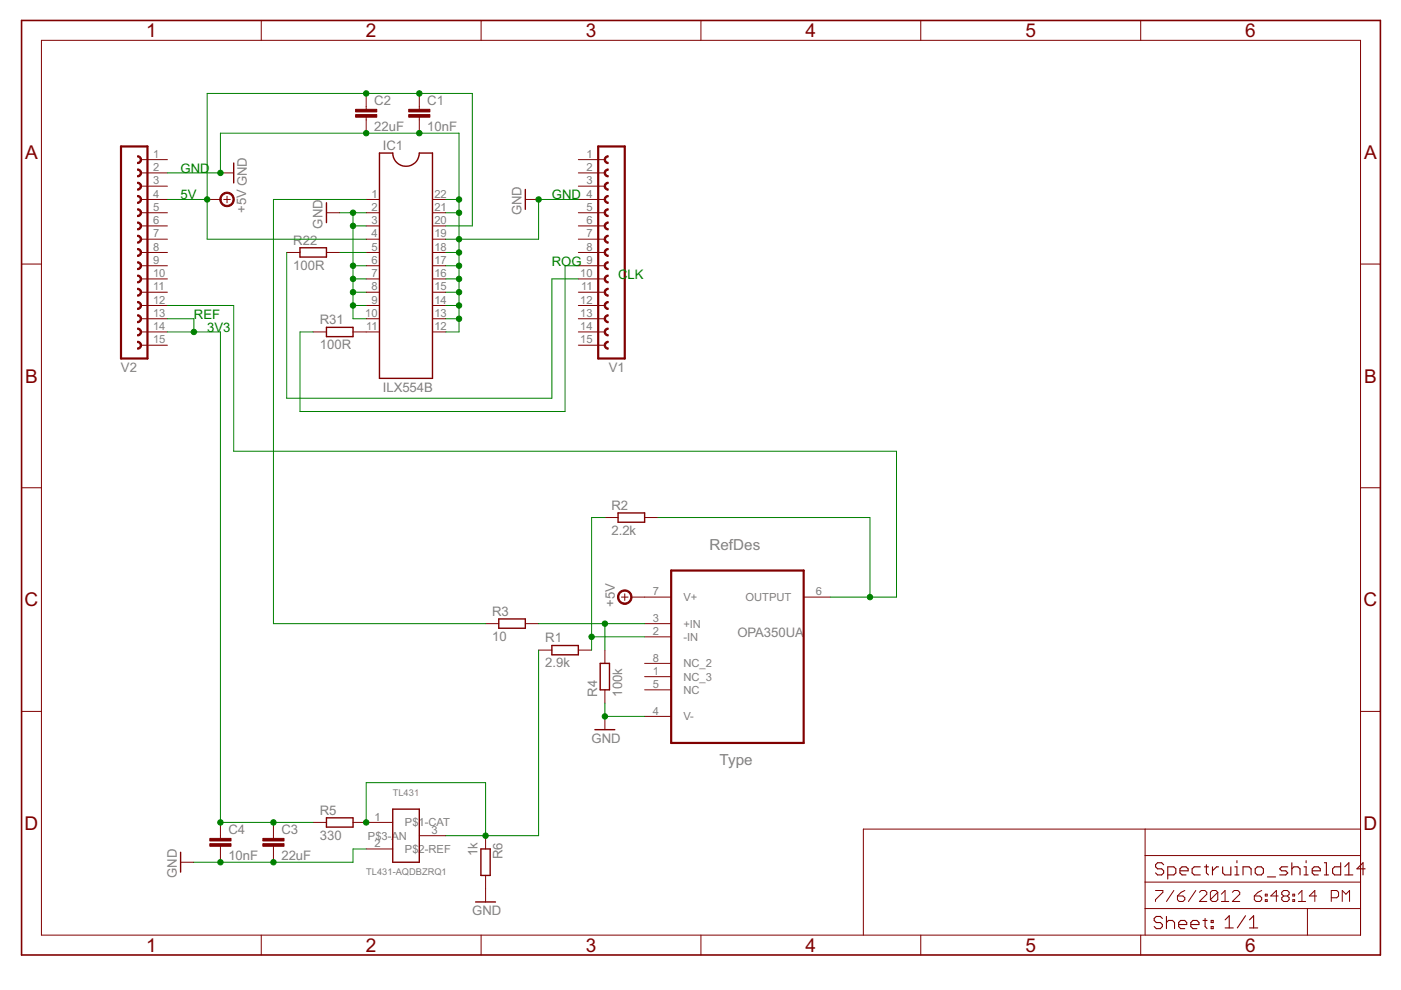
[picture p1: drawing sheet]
<svg xmlns="http://www.w3.org/2000/svg" width="297mm" height="210mm" viewBox="0 0 297 210" stroke-linecap="round" stroke-linejoin="round" font-family="sans-serif">
<path d="M25.7 31.1h5.6v44.9h-5.6zM126.8 31.1h5.7v44.9h-5.7zM142.3 121h28.1v36.5h-28.1z" fill="none" stroke="#800000" stroke-width=".47"/>
<g fill="#800000" stroke="#800000" stroke-width=".21">
<path d="M29.2 38.6a.85 .85 0 0 1 .8 .9 .85 .85 0 0 1-.8 .8v-.3a.57 .57 0 0 0 .5-.5 .57 .57 0 0 0-.5-.6z" fill-rule="evenodd"/>
<path d="M29.2 35.8a.85 .85 0 0 1 .8 .9 .85 .85 0 0 1-.8 .8v-.3a.56 .56 0 0 0 .5-.5 .56 .56 0 0 0-.5-.6z" fill-rule="evenodd"/>
<path d="M29.2 33a.84 .84 0 0 1 .8 .9 .84 .84 0 0 1-.8 .8v-.3a.56 .56 0 0 0 .5-.5 .56 .56 0 0 0-.5-.6z" fill-rule="evenodd"/>
<path d="M29.2 44.3a.84 .84 0 0 1 .8 .8 .84 .84 0 0 1-.8 .8v-.2a.56 .56 0 0 0 .5-.6 .56 .56 0 0 0-.5-.6z" fill-rule="evenodd"/>
<path d="M29.2 41.4a.85 .85 0 0 1 .8 .9 .85 .85 0 0 1-.8 .8v-.3a.56 .56 0 0 0 .5-.5 .56 .56 0 0 0-.5-.6z" fill-rule="evenodd"/>
<path d="M29.2 52.7a.85 .85 0 0 1 .8 .8 .85 .85 0 0 1-.8 .9v-.3a.56 .56 0 0 0 .5-.6 .56 .56 0 0 0-.5-.5z" fill-rule="evenodd"/>
<path d="M29.2 49.9a.85 .85 0 0 1 .8 .8 .85 .85 0 0 1-.8 .9v-.3a.57 .57 0 0 0 .5-.6 .57 .57 0 0 0-.5-.6z" fill-rule="evenodd"/>
<path d="M29.2 47.1a.85 .85 0 0 1 .8 .8 .85 .85 0 0 1-.8 .8v-.2a.56 .56 0 0 0 .5-.6 .56 .56 0 0 0-.5-.6z" fill-rule="evenodd"/>
<path d="M29.2 58.3a.84 .84 0 0 1 .8 .9 .84 .84 0 0 1-.8 .8v-.3a.56 .56 0 0 0 .5-.5 .56 .56 0 0 0-.5-.6z" fill-rule="evenodd"/>
<path d="M29.2 55.5a.84 .84 0 0 1 .8 .8 .84 .84 0 0 1-.8 .9v-.3a.56 .56 0 0 0 .5-.6 .56 .56 0 0 0-.5-.5z" fill-rule="evenodd"/>
<path d="M29.2 66.7a.85 .85 0 0 1 .8 .9 .85 .85 0 0 1-.8 .8v-.3a.56 .56 0 0 0 .5-.5 .56 .56 0 0 0-.5-.6z" fill-rule="evenodd"/>
<path d="M29.2 63.9a.85 .85 0 0 1 .8 .9 .85 .85 0 0 1-.8 .8v-.3a.56 .56 0 0 0 .5-.5 .56 .56 0 0 0-.5-.6z" fill-rule="evenodd"/>
<path d="M29.2 61.1a.85 .85 0 0 1 .8 .9 .85 .85 0 0 1-.8 .8v-.3a.56 .56 0 0 0 .5-.5 .56 .56 0 0 0-.5-.6z" fill-rule="evenodd"/>
<path d="M29.2 72.3a.85 .85 0 0 1 .8 .9 .85 .85 0 0 1-.8 .8v-.2a.56 .56 0 0 0 .5-.6 .56 .56 0 0 0-.5-.6z" fill-rule="evenodd"/>
<path d="M29.2 69.6a.84 .84 0 0 1 .8 .8 .84 .84 0 0 1-.8 .8v-.2a.56 .56 0 0 0 .5-.6 .56 .56 0 0 0-.5-.6z" fill-rule="evenodd"/>
<path d="M128.2 39l.6-.4h.1v.3a.57 .57 0 0 0-.5 .6 .57 .57 0 0 0 .5 .5v.3a.85 .85 0 0 1-.7-1.3z" fill-rule="evenodd"/>
<path d="M128.2 36.2l.6-.4h.1v.3a.56 .56 0 0 0-.5 .6 .56 .56 0 0 0 .5 .5v.3a.85 .85 0 0 1-.7-1.3z" fill-rule="evenodd"/>
<path d="M128.4 33.2l.5-.2v.3a.56 .56 0 0 0-.5 .6 .56 .56 0 0 0 .5 .5v.3a.84 .84 0 0 1-.8-.6 .84 .84 0 0 1 .3-.9z" fill-rule="evenodd"/>
<path d="M128.4 44.4l.5-.1v.2a.56 .56 0 0 0-.5 .6 .56 .56 0 0 0 .5 .6v.2a.84 .84 0 0 1-.8-.5 .84 .84 0 0 1 .3-1z" fill-rule="evenodd"/>
<path d="M128.4 41.6l.5-.2v.3a.56 .56 0 0 0-.5 .6 .56 .56 0 0 0 .5 .5v.3a.85 .85 0 0 1-.7-.5 .85 .85 0 0 1 .2-1z" fill-rule="evenodd"/>
<path d="M128.4 52.9l.5-.2v.3a.56 .56 0 0 0-.5 .5 .56 .56 0 0 0 .5 .6v.3a.85 .85 0 0 1-.8-.6 .85 .85 0 0 1 .3-.9z" fill-rule="evenodd"/>
<path d="M128.2 50.2l.6-.3h.1v.2a.57 .57 0 0 0-.5 .6 .57 .57 0 0 0 .5 .6v.3a.85 .85 0 0 1-.7-1.4z" fill-rule="evenodd"/>
<path d="M128.4 47.3l.5-.2v.2a.56 .56 0 0 0-.5 .6 .56 .56 0 0 0 .5 .6v.2a.84 .84 0 0 1-.8-.5 .84 .84 0 0 1 .3-.9z" fill-rule="evenodd"/>
<path d="M128.4 58.5l.5-.2v.3a.56 .56 0 0 0-.5 .6 .56 .56 0 0 0 .5 .5v.3a.84 .84 0 0 1-.8-.6 .84 .84 0 0 1 .3-.9z" fill-rule="evenodd"/>
<path d="M128.4 55.7l.5-.2v.3a.56 .56 0 0 0-.5 .5 .56 .56 0 0 0 .5 .6v.3a.84 .84 0 0 1-.8-.6 .84 .84 0 0 1 .3-.9z" fill-rule="evenodd"/>
<path d="M128.4 66.9l.5-.2v.3a.56 .56 0 0 0-.5 .6 .56 .56 0 0 0 .5 .5v.3a.85 .85 0 0 1-.7-.5 .85 .85 0 0 1 .2-1z" fill-rule="evenodd"/>
<path d="M128.2 64.3l.6-.4h.1v.3a.56 .56 0 0 0-.5 .6 .56 .56 0 0 0 .5 .5v.3a.85 .85 0 0 1-.7-1.3z" fill-rule="evenodd"/>
<path d="M128.2 61.5l.6-.4h.1v.3a.56 .56 0 0 0-.5 .6 .56 .56 0 0 0 .5 .5v.3a.85 .85 0 0 1-.7-1.3z" fill-rule="evenodd"/>
<path d="M128.4 72.6l.5-.3v.3a.56 .56 0 0 0-.5 .6 .56 .56 0 0 0 .5 .6v.2a.84 .84 0 0 1-.8-.5 .84 .84 0 0 1 .3-.9z" fill-rule="evenodd"/>
<path d="M128.4 69.7l.5-.1v.2a.56 .56 0 0 0-.5 .6 .56 .56 0 0 0 .5 .6v.2a.84 .84 0 0 1-.8-.5 .84 .84 0 0 1 .3-1z" fill-rule="evenodd"/>
<path d="M131.3 125.6a1.55 1.55 0 0 1 2.5 .2 1.55 1.55 0 0 1-.9 2.3 1.55 1.55 0 0 1-2-1.5h.3a1.26 1.26 0 0 1 1.8-1.2 1.26 1.26 0 0 1 .3 2.1 1.26 1.26 0 0 1-2.1-.6v-.3h-.3z" fill-rule="evenodd"/>
<path d="M47 41.3a1.54 1.54 0 0 1 2.4 .2 1.54 1.54 0 0 1-.8 2.3 1.54 1.54 0 0 1-2-1.5h.3a1.27 1.27 0 0 1 1.7-1.2 1.27 1.27 0 0 1 .3 2.1 1.27 1.27 0 0 1-2-.6v-.3h-.3z" fill-rule="evenodd"/>
</g>
<g fill="none" stroke="#800000" stroke-width=".21">
<path d="M8.8 8.6h279.7v189.7h-279.7zM55.4 4.3v4.3M77.6 19.8v3.4M88.9 19.8v3.4M102 4.3v4.3M148.6 4.3v4.3M195.2 4.3v4.3M241.9 4.3v4.3M29.9 33.8h5.6M29.9 36.7h5.6M29.9 39.5h5.6M46.7 36.7h2.9"/>
<path d="M77.6 24.9v3.3M88.9 24.9v3.3M122.6 33.8h5.6M122.6 36.7h5.6M122.6 39.5h5.6M4.6 56h4.2M29.9 42.3h5.6M29.9 45.1h5.6M29.9 47.9h5.6M29.9 50.7h5.6M29.9 53.5h5.6M29.9 56.3h5.6"/>
<path d="M29.9 59.1h5.6M43.9 42.3h2.8M47.4 42.3h1.4M48.1 41.6v1.4M60.8 53.5h2.8M69.2 45.1h2.8M69.2 53.5h2.8M77.6 42.3h2.9M77.6 45.1h2.9M77.6 47.9h2.9M77.6 50.7h2.9M77.6 53.5h2.9"/>
<path d="M77.6 56.3h2.9M77.6 59.1h2.9M91.7 42.3h2.8M91.7 45.1h2.8M91.7 47.9h2.8M91.7 50.7h2.8M91.7 53.5h2.8M91.7 56.3h2.8M91.7 59.1h2.8M111.4 42.3h2.8M122.6 42.3h5.6M122.6 45.1h5.6"/>
<path d="M122.6 47.9h5.6M122.6 50.7h5.6M122.6 53.5h5.6M122.6 56.3h5.6M122.6 59.1h5.6M288.5 56h4.2M29.9 62h5.6M29.9 64.8h5.6M29.9 67.6h5.6M29.9 70.4h5.6M29.9 73.2h5.6M66.4 70.4h2.8"/>
<path d="M74.8 70.4h5.7M77.6 62h2.9M77.6 64.8h2.9M77.6 67.6h2.9M91.7 62h2.8M91.7 64.8h2.8M91.7 67.6h2.8M91.7 70.4h2.8M122.6 62h5.6M122.6 64.8h5.6M122.6 67.6h5.6M122.6 70.4h5.6"/>
<path d="M122.6 73.2h5.6M4.6 103.4h4.2M128.2 109.7h2.8M136.7 109.7h2.8M288.5 103.4h4.2M103 132.2h2.7M111.4 132.2h2.8M114.2 137.8h2.8M122.6 137.8h2.8M128.2 137.8v2.9M131.8 126.6h1.4M132.5 125.9v1.4"/>
<path d="M133.9 126.6h8.4M136.7 132.2h5.6M136.7 135h5.6M170.4 126.6h5.6M4.6 150.8h4.2M128.2 146.3v2.8M128.2 151.9v2.8M136.7 140.7h5.6M136.7 143.5h5.6M136.7 146.3h5.6M136.7 151.9h5.6M288.5 150.8h4.2"/>
<path d="M46.7 174.4v3.4M46.7 179.4v3.4M58 174.4v3.4M58 179.4v3.4M66.4 174.4h2.8M74.8 174.4h8.5M88.9 177.2h5.6M103 177.2v2.8M242.8 175.8v22.5M288.5 175.8h-105.5v22.5M38.3 182.8h2.8M55.4 198.3v4.2"/>
<path d="M77.6 180h5.7M102 198.3v4.2M103 185.6v5.6M148.6 198.3v4.2M195.2 198.3v4.2M241.9 198.3v4.2M242.8 192.6h45.7M242.8 187h45.7M242.8 181.4h45.7M245 188.8h1.5v.4l-1.5 1.6v.3M248.9 188.8l-1.6 2.3M249.6 190h1.2l.4 .4v.4l-.4 .3h-.8l-.4-.3z"/>
<path d="M251.2 188.8l-.8 .4-.8 .8M253.5 188.8l-1.5 2.3M254.3 189.2l.4-.4h.8l.4 .4v.4l-1.6 1.5h1.6M258.2 189.2l-.4-.4h-.8l-.4 .4v1.6M258.2 189.2v1.6l-.4 .3h-.8l-.4-.3M258.2 189.2l-1.6 1.6M259 191.1h1.5M259 189.6l.7-.8v2.3M261.3 189.2l.4-.4h.7l.4 .4v.4l-1.5 1.5h1.5M265.9 190h1.2l.4 .4v.4l-.4 .3h-.8l-.4-.3zM267.5 188.8l-.8 .4-.8 .8M268.3 190.8h.4v.3h-.4z"/>
<path d="M268.3 189.6h.4v.4h-.4zM271 190h-1.6l1.2-1.2v2.3M272.2 190l-.4-.4v-.4l.4-.4h.7l.4 .4v.4l-.4 .4M272.2 190l-.4 .4v.4l.4 .3h.7l.4-.3v-.4l-.4-.4M272.2 190h.7M274.1 190.8h.4v.3h-.4zM274.1 189.6h.4v.4h-.4zM275.3 191.1h1.5M275.3 189.6l.7-.8v2.3M277.2 192.6v5.7M279.1 190h-1.5l1.2-1.2v2.3M282.3 190.4h1.1l.4-.4v-.8l-.4-.4h-1.1v2.3"/>
<path d="M284.6 191.1v-2.3l.8 .8 .7-.8v2.3"/>
</g>
<g fill="#800000" stroke="#800000" stroke-width=".21">
<path d="M86.7 24.3h4.4v.5h-4.4z"/>
<path d="M86.7 23.2h4.4v.5h-4.4z"/>
<path d="M75.4 24.3h4.5v.5h-4.5z"/>
<path d="M75.4 23.2h4.5v.5h-4.5z"/>
<path d="M55.7 178.9h4.5v.5h-4.5z"/>
<path d="M55.7 177.8h4.5v.5h-4.5z"/>
<path d="M44.5 178.9h4.5v.5h-4.5z"/>
<path d="M44.5 177.8h4.5v.5h-4.5z"/>
</g>
<g fill="none" stroke="#800000" stroke-width=".3">
<path d="M49.6 34.6v4.2M80.5 32.4h2.8a2.82 2.82 0 0 0 2.8 2.9 2.82 2.82 0 0 0 2.8-2.9h2.8v47.8h-11.2zM63.6 52.5h5.6v2h-5.6zM69.2 43v4.2M111.4 40.2v4.2M69.2 69.4h5.6v2h-5.6zM131 108.8h5.7v1.9h-5.7zM105.7 131.2h5.7v2h-5.7zM117 136.9h5.6v1.9h-5.6zM126.1 154.7h4.2M127.3 140.7h1.9v5.6h-1.9zM69.2 173.4h5.6v2h-5.6z"/>
<path d="M83.3 171.6h5.6v11.2h-5.6zM38.3 180.7v4.2M100.8 191.2h4.3M102 180h1.9v5.6h-1.9z"/>
</g>
<g fill="none" stroke="#800000" stroke-width=".23">
<path d="M246.4 194.7l-.4-.4h-.8l-.5 .4v.5l.5 .4h.8l.4 .4v.4l-.4 .5h-.8l-.5-.5M246.7 183.3l-.4-.4h-.9l-.4 .4v.5l.4 .4h.9l.4 .4v.5l-.4 .4h-.9l-.4-.4M247.3 194.3v2.6M247.3 195.6l.4-.4h.9l.4 .4v1.3M247.6 185.5h1.3l.4-.4v-.9l-.4-.4h-1.3v2.6M249.9 196h1.7v-.4l-.4-.4h-.9l-.4 .4v.8l.4 .5h.9M250.2 184.6h1.7v-.4l-.4-.4h-.9l-.4 .4v.9l.4 .4h.9M252.5 196h1.7v-.4l-.4-.4h-.9l-.4 .4v.8l.4 .5h.9M254.5 183.8h-1.3l-.4 .4v.9l.4 .4h1.3M255.1 195.2h.8M255.4 183.8h.8M255.5 194.7v1.7l.4 .5"/>
<path d="M255.8 183.3v1.8l.4 .4M256.8 195.2h.4v.4h-.4zM256.8 196.4h.4v.5h-.4zM257.1 183.8v1.7M258.4 183.8h-.5l-.8 .8M259.2 183.8v1.3l.5 .4h1.3v-1.7M259.8 195l.8-.8v2.5M259.8 196.7h1.7M261.8 185.5h.9M261.8 183.8h.5v1.7M262.3 182.5v.4M263.5 185.5v-1.7h1.3l.5 .4v1.3"/>
<path d="M264.1 194.2l-1.8 2.5M264.9 196.7h1.8M264.9 195l.9-.8v2.5M266.1 184.2l.5-.4h.8l.5 .4v.9l-.5 .4h-.8l-.5-.4zM268.7 185.9h1.7M273 183.8h-1.3l-.4 .4 .4 .4h.9l.4 .5-.4 .4h-1.3M273.9 184.2l.4-.4h.9l.4 .4v1.3M273.9 182.9v2.6M276.5 185.5h.8M276.5 183.8h.4v1.7M276.9 182.5v.4M278.2 184.6h1.7v-.4l-.4-.4h-.9l-.4 .4v.9l.4 .4h.9"/>
<path d="M280.8 182.9h.4v2.6M280.8 185.5h.9M284.2 182.9v2.6h-1.2l-.5-.4v-.9l.5-.4h1.2M285.1 185.5h1.7M285.1 183.8l.9-.9v2.6M289.4 184.2h-1.7l1.3-1.3v2.6"/>
</g>
<path d="M4.6 4.3h288.1v198.2h-288.1z" fill="none" stroke="#800000" stroke-width=".34"/>
<g fill="none" stroke="#008000" stroke-width=".21">
<path d="M35.5 36.7h11.2v-8.5h50.6v42.2h-2.8M35.5 42.3h8.4M60.8 53.5v30.9h56.2v-25.3h5.6M72 53.5h5.6M72 45.1h5.6M74.8 47.9h2.8M74.8 45.1v22.5h2.8M74.8 59.1h2.8M74.8 56.3h2.8M77.6 42.3h-19.6v89.9h45M94.5 53.5h2.8M94.5 47.9h5.6v-28.1h-56.2v30.9h33.7"/>
<path d="M94.5 42.3h2.8M94.5 45.1h2.8M94.5 59.1h2.8M94.5 56.3h2.8M122.6 42.3h-8.4v8.4h-19.7M122.6 56.3h-2.8v30.9h-56.2v-16.8h2.8M35.5 67.6h5.6v2.8M35.5 64.8h14.1v30.9h140.5v30.9h-14.1M35.5 70.4h11.2v104h19.7M74.8 64.8h2.8M74.8 62h2.8M94.5 67.6h2.8"/>
<path d="M94.5 64.8h2.8M94.5 62h2.8M128.2 109.7h-2.8v28.1M139.5 109.7h44.9v16.9M114.2 137.8v39.4h-19.7M114.2 132.2h22.5M125.4 135h11.3M128.2 132.2v5.6M128.2 149.1v2.8h8.5M77.6 174.4v-8.5h25.4v11.3M77.6 180h-2.8v2.8h-33.7"/>
</g>
<g fill="#008000" stroke="#008000" stroke-width=".21">
<circle cx="43.9" cy="42.3" r=".57"/>
<circle cx="77.6" cy="19.8" r=".57"/>
<circle cx="88.9" cy="19.8" r=".57"/>
<circle cx="74.8" cy="64.8" r=".57"/>
<circle cx="74.8" cy="62" r=".57"/>
<circle cx="74.8" cy="59.1" r=".57"/>
<circle cx="74.8" cy="45.1" r=".57"/>
<circle cx="74.8" cy="56.3" r=".57"/>
<circle cx="74.8" cy="47.9" r=".57"/>
<circle cx="128.2" cy="151.9" r=".57"/>
<circle cx="46.7" cy="182.8" r=".57"/>
<circle cx="58" cy="182.8" r=".57"/>
<circle cx="97.3" cy="67.6" r=".57"/>
<circle cx="97.3" cy="64.8" r=".57"/>
<circle cx="97.3" cy="62" r=".57"/>
<circle cx="97.3" cy="59.1" r=".57"/>
<circle cx="97.3" cy="56.3" r=".57"/>
<circle cx="97.3" cy="53.5" r=".57"/>
<circle cx="97.3" cy="50.7" r=".57"/>
<circle cx="97.3" cy="45.1" r=".57"/>
<circle cx="97.3" cy="42.3" r=".57"/>
<circle cx="46.7" cy="36.7" r=".57"/>
<circle cx="114.2" cy="42.3" r=".57"/>
<circle cx="88.9" cy="28.2" r=".57"/>
<circle cx="77.6" cy="28.2" r=".57"/>
<circle cx="125.4" cy="135" r=".57"/>
<circle cx="128.2" cy="132.2" r=".57"/>
<circle cx="77.6" cy="174.4" r=".57"/>
<circle cx="103" cy="177.2" r=".57"/>
<circle cx="184.4" cy="126.6" r=".57"/>
<circle cx="41.1" cy="70.4" r=".57"/>
<circle cx="46.7" cy="174.4" r=".57"/>
<circle cx="58" cy="174.4" r=".57"/>
</g>
<g font-size="4.5" fill="#800000">
<text x="31" y="7.9">1</text>
<text x="77.6" y="7.9">2</text>
<text x="124.2" y="7.9">3</text>
<text x="170.8" y="7.9">4</text>
<text x="217.4" y="7.9">5</text>
<text x="264" y="7.9">6</text>
<text x="5.3" y="33.7">A</text>
<text x="289.2" y="33.7">A</text>
<text x="5.3" y="81.1">B</text>
<text x="289.2" y="81.1">B</text>
<text x="5.2" y="128.6">C</text>
<text x="289.1" y="128.6">C</text>
<text x="5.2" y="176">D</text>
<text x="289.1" y="176">D</text>
<text x="31" y="201.8">1</text>
<text x="77.6" y="201.8">2</text>
<text x="124.2" y="201.8">3</text>
<text x="170.8" y="201.8">4</text>
<text x="217.4" y="201.8">5</text>
<text x="264" y="201.8">6</text>
</g>
<g font-size="3.6" fill="#808080">
<text x="150.4" y="116.5">RefDes</text>
<text x="152.5" y="162.3">Type</text>
</g>
<g font-size="3.1" fill="#808080">
<text x="79.3" y="22.2">C2</text>
<text x="90.6" y="22.2">C1</text>
<text x="79.3" y="27.8">22uF</text>
<text x="90.6" y="27.8">10nF</text>
<text x="81.2" y="31.7">IC1</text>
<text x="52.2" y="45.2" transform="rotate(-90 52.2 45.2)">+5V GND</text>
<text x="110.5" y="45.7" transform="rotate(-90 110.5 45.7)">GND</text>
<text x="62.2" y="51.9">R22</text>
<text x="68.4" y="48.5" transform="rotate(-90 68.4 48.5)">GND</text>
<text x="62.2" y="57.2">100R</text>
<text x="67.8" y="68.7">R31</text>
<text x="67.8" y="74">100R</text>
<text x="25.7" y="78.8">V2</text>
<text x="81.2" y="83">ILX554B</text>
<text x="129.1" y="78.8">V1</text>
<text x="129.6" y="113.4">2.2k</text>
<text x="129.6" y="108.1">R2</text>
<text x="104.4" y="130.6">R3</text>
<text x="130.3" y="128.7" transform="rotate(-90 130.3 128.7)">+5V</text>
<text x="104.4" y="135.9">10</text>
<text x="115.6" y="136.2">R1</text>
<text x="156.3" y="135">OPA350UA</text>
<text x="115.6" y="141.5">2.9k</text>
<text x="126.6" y="147.7" transform="rotate(-90 126.6 147.7)">R4</text>
<text x="131.9" y="147.7" transform="rotate(-90 131.9 147.7)">100k</text>
<text x="125.4" y="157.5">GND</text>
<text x="67.8" y="172.7">R5</text>
<text x="48.4" y="176.8">C4</text>
<text x="59.7" y="176.8">C3</text>
<text x="67.8" y="178">330</text>
<text x="48.4" y="182.4">10nF</text>
<text x="59.7" y="182.4">22uF</text>
<text x="101.3" y="181.5" transform="rotate(-90 101.3 181.5)">1k</text>
<text x="106.6" y="182.1" transform="rotate(-90 106.6 182.1)">R6</text>
<text x="37.5" y="186.2" transform="rotate(-90 37.5 186.2)">GND</text>
<text x="100.1" y="194">GND</text>
</g>
<g font-size="3.1" fill="#008000">
<text x="38.3" y="36.7">GND</text>
<text x="38.3" y="42.3">5V</text>
<text x="117" y="42.3">GND</text>
<text x="117" y="56.3">ROG</text>
<text x="131.1" y="59.1">C</text>
<text x="133.1" y="59.1">LK</text>
<text x="41.1" y="67.6">REF</text>
<text x="43.9" y="70.4">3V</text>
<text x="47.3" y="70.4">3</text>
</g>
<g font-size="2.6" fill="#808080">
<text x="32.5" y="33.5">1</text>
<text x="124.3" y="33.5">1</text>
<text x="32.5" y="36.3">2</text>
<text x="32.5" y="39.1">3</text>
<text x="32.5" y="41.9">4</text>
<text x="78.8" y="41.9">1</text>
<text x="92.1" y="41.9">22</text>
<text x="124.3" y="36.3">2</text>
<text x="124.3" y="39.1">3</text>
<text x="124.3" y="41.9">4</text>
<text x="32.5" y="44.7">5</text>
<text x="32.5" y="47.5">6</text>
<text x="78.8" y="44.7">2</text>
<text x="78.8" y="47.5">3</text>
<text x="92.1" y="47.5">20</text>
<text x="92.1" y="44.7">21</text>
<text x="124.3" y="44.7">5</text>
<text x="124.3" y="47.5">6</text>
<text x="32.5" y="50.3">7</text>
<text x="32.5" y="53.1">8</text>
<text x="78.8" y="50.3">4</text>
<text x="78.8" y="53.1">5</text>
<text x="92.1" y="53.1">18</text>
<text x="92.1" y="50.3">19</text>
<text x="124.3" y="50.3">7</text>
<text x="124.3" y="53.1">8</text>
<text x="32.5" y="55.9">9</text>
<text x="32.5" y="58.8">10</text>
<text x="78.8" y="55.9">6</text>
<text x="78.8" y="58.8">7</text>
<text x="92.1" y="58.8">16</text>
<text x="92.1" y="55.9">17</text>
<text x="123" y="58.8">10</text>
<text x="124.3" y="55.9">9</text>
<text x="32.5" y="61.6">11</text>
<text x="32.5" y="64.4">12</text>
<text x="78.8" y="61.6">8</text>
<text x="78.8" y="64.4">9</text>
<text x="92.1" y="64.4">14</text>
<text x="92.1" y="61.6">15</text>
<text x="123" y="64.4">12</text>
<text x="123.2" y="61.6">11</text>
<text x="32.5" y="67.2">13</text>
<text x="32.5" y="70">14</text>
<text x="77.4" y="67.2">10</text>
<text x="77.6" y="70">11</text>
<text x="92.1" y="70">12</text>
<text x="92.1" y="67.2">13</text>
<text x="123" y="67.2">13</text>
<text x="123" y="70">14</text>
<text x="32.5" y="72.8">15</text>
<text x="123" y="72.8">15</text>
<text x="138.4" y="126.2">7</text>
<text x="138.4" y="131.8">3</text>
<text x="144.9" y="127.4">V+</text>
<text x="158" y="127.4">OUTPUT</text>
<text x="173" y="126.2">6</text>
<text x="138.4" y="134.6">2</text>
<text x="144.9" y="133.1">+IN</text>
<text x="144.9" y="135.9">-IN</text>
<text x="138.4" y="140.3">8</text>
<text x="138.4" y="143.1">1</text>
<text x="144.9" y="141.5">NC_2</text>
<text x="138.4" y="145.9">5</text>
<text x="144.9" y="144.3">NC_3</text>
<text x="144.9" y="147.1">NC</text>
<text x="138.4" y="151.5">4</text>
<text x="144.9" y="152.7">V-</text>
<text x="79.4" y="174">1</text>
<text x="78" y="178">P$3-AN</text>
<text x="79.4" y="179.6">2</text>
<text x="85.9" y="175.2">P$1-CAT</text>
<text x="91.5" y="176.8">3</text>
<text x="85.9" y="180.8">P$2-REF</text>
</g>
<g font-size="2.2" fill="#808080">
<text x="83.3" y="168.8">TL431</text>
<text x="77.6" y="185.6">TL431-AQDBZRQ1</text>
</g>
</svg>
